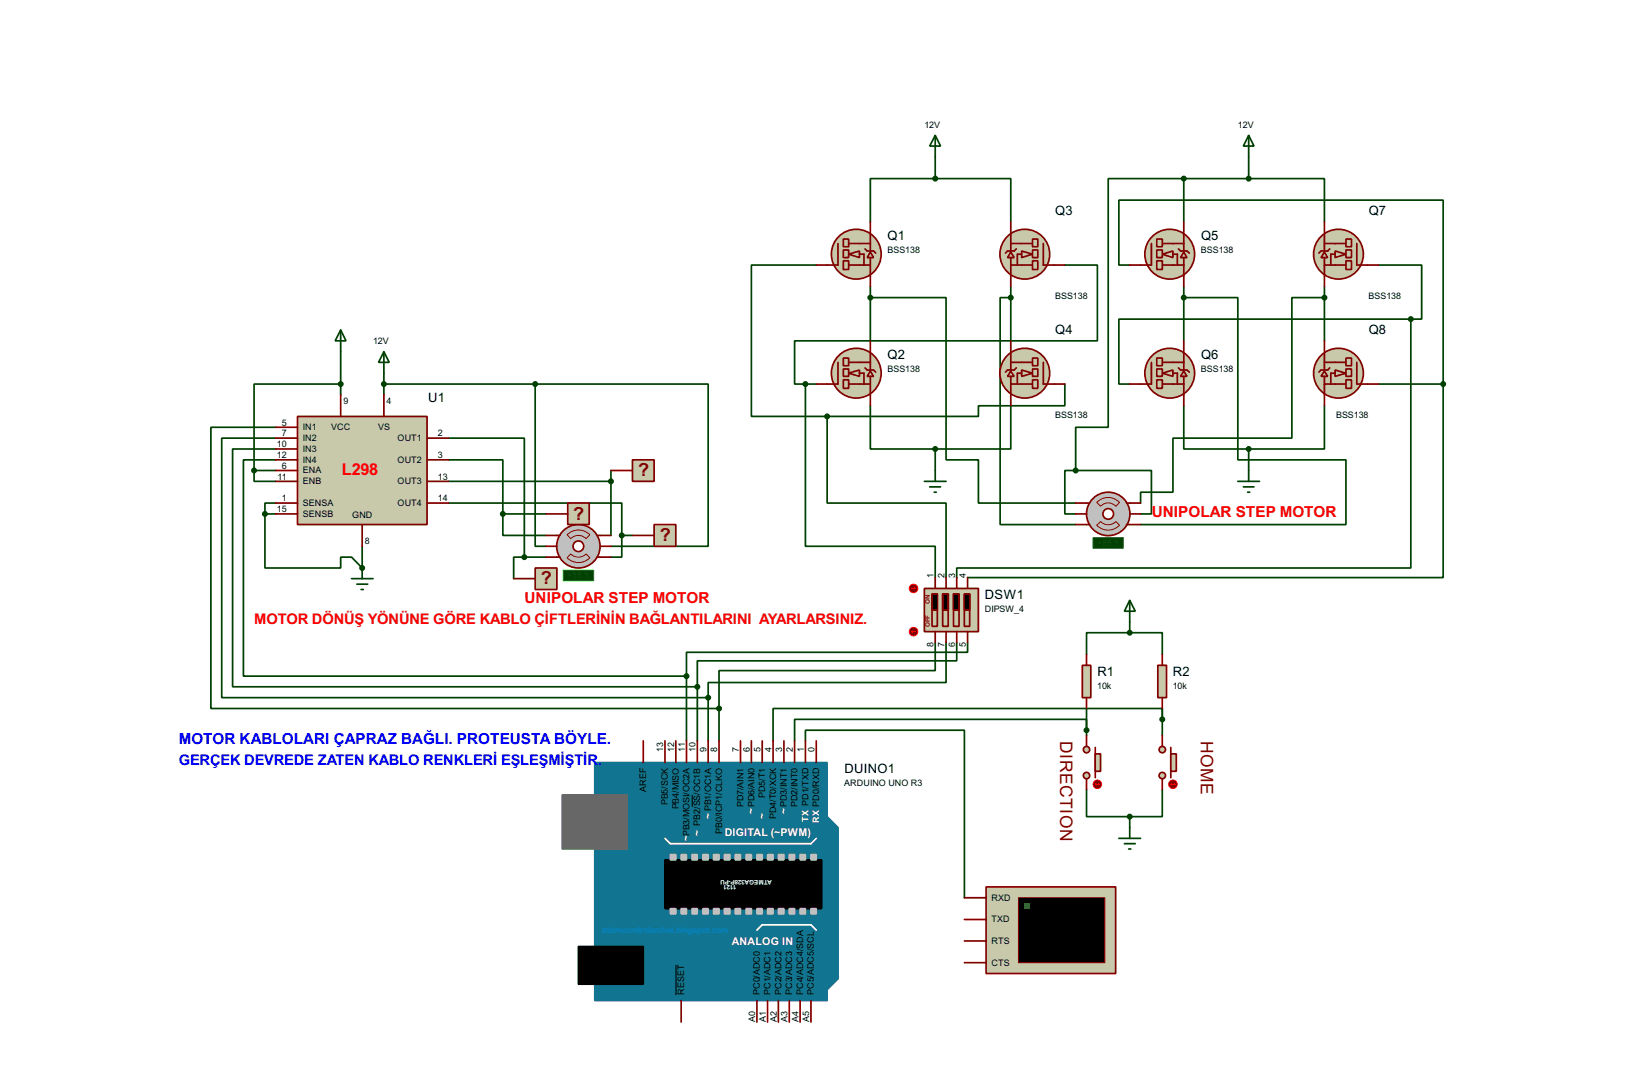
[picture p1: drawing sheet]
<svg xmlns="http://www.w3.org/2000/svg" width="383mm" height="256mm" viewBox="0 0 383 256" stroke-linecap="round" stroke-linejoin="round" font-family="sans-serif">
<g fill="none" stroke="#004000" stroke-width=".4">
<path d="M219.8 36.9v5.1M293.4 36.9v5.1h17.8v10.1M219.8 42h-15.3v10.1M219.8 42h17.7v10.1M191.8 62.3h-15.2v35.5h17.8M250.2 62.3h7.7v17.8h-71.2v10.1h2.6M265.5 62.3h-2.6v-15.3h76.2v43.2M323.9 62.3h10.2v12.7h-2.6M331.5 75h-68.6v15.2h2.6M331.5 75v58.4h-106.7v2.3M80.1 90.2h-20.4v20.3M80.1 82.6v10.2"/>
<path d="M189.3 90.2v38.1h30.5v7.4M189.3 90.2h2.5M194.4 97.8v20.4h27.9v17.5M204.5 95.3v10.2h15.3M237.5 95.3v10.2h-17.7M250.2 90.2v5.1h-20.3v2.5h-35.5M278.2 95.3v10.2h15.2M311.2 95.3v10.2h-17.8M323.9 90.2h15.2M339.1 90.2v45.5h-111.7M59.7 110.5v2.6h5.1M59.7 110.5h5.1"/>
<path d="M64.8 100.4h-15.2v66h119.4M64.8 102.9h-12.7v61h114.3M64.8 105.5h-10.1v55.8h109.2M64.8 108h-7.6v50.8h104.1M219.8 105.5v5M293.4 105.5v5M85.1 128.3v5.1M161.3 158.8v15.2M219.8 150.9v6.6h-50.8v8.9M222.3 150.9v9.4h-55.9v3.6M224.8 150.9v4.3h-60.9v6.1M227.4 150.9v2.3h-66.1v5.6"/>
<path d="M265.5 148.6h-10.2v5.1M265.5 148.6h7.6v5.1M265.5 146.1v2.5M163.9 161.3v12.7M166.4 163.9v10.1M169 166.4v7.6M189.3 174v-2.5h37.3v39.4M255.3 171.5v-2.5h-68.6v5M255.3 166.4v6.4M273.1 169v-2.6h-91.4v7.6M273.1 166.4v6.4M255.3 185.5v6.3h10.2"/>
<path d="M265.5 191.8v2.6M273.1 185.5v6.3h-7.6"/>
</g>
<circle cx="85.1" cy="133.4" r=".2" fill="#004000"/>
<g fill="none" stroke="#004000" stroke-width=".4">
<path d="M278.2 42h-17.8v58.4h-7.6v10.1M278.2 42v10.1M278.2 42h15.2M204.5 69.9h17.8v38.1h7.6v10.2h22.9M204.5 67.4v12.7M237.5 69.9h-2.5v53.3h17.8M237.5 67.4v12.7M278.2 69.9h12.7v38.1h25.4v15.2h-48.3M278.2 67.4v12.7M311.2 69.9h-7.6v33h-28v12.7h-7.6v2.6M311.2 67.4v12.7M90.2 87.7v5.1"/>
<path d="M90.2 90.2h35.6M125.8 90.2v38.1h2.5M125.8 90.2h40.6v38.1h-22.8M64.8 118.2h-2.5v2.5M105.5 108h12.7v12.7M105.5 102.9h17.7v28M105.5 118.2h40.6v7.6M105.5 113.1h38.1M143.6 110.5v15.3M217.2 113.1h5.1M218.5 114.4h2.5M219.5 115.6h.5"/>
<path d="M219.8 110.5v2.6M252.8 110.5h-2.6v10.2h2.6M252.8 110.5h17.8v10.2h-2.6M62.3 120.7v12.7h17.8v-2.5h2.5l2.5 2.5M62.3 120.7h2.5M118.2 120.7v5.1h10.1M118.2 120.7h10.1M123.2 130.9h-2.5v5M123.2 130.9h5.1M146.1 125.8v5.1h-2.5M146.1 125.8h2.5"/>
</g>
<path d="M194.4 191.8l2.5 2.6v35.5l-2.5 2.6z" fill-rule="evenodd" fill="#117491" stroke="#117491" stroke-width=".4"/>
<path d="M139.8 179.1h54.6v55.9h-54.6z" fill="#117491" stroke="#117491" stroke-width=".4"/>
<path d="M132.1 186.7h15.3v12.7h-15.3z" fill="#686767" stroke="#686767" stroke-width=".4"/>
<path d="M156.3 202h36.8v11.4h-36.8zM135.9 222.3h15.3v8.9h-15.3z" fill="#000" stroke="#000" stroke-width=".4"/>
<path d="M156.3 196.9l1.2 1.3h33.1l1.2-1.3M177.9 218.5l1.2-1.3h11.5l1.2 1.3" fill="none" stroke="#fff" stroke-width=".4"/>
<g fill="#c0c0c0" stroke="#c0c0c0" stroke-width=".4">
<path d="M157.5 200.7h1.3v1.3h-1.3z"/>
<path d="M160.1 200.7h1.2v1.3h-1.2z"/>
<path d="M162.6 200.7h1.3v1.3h-1.3z"/>
<path d="M165.2 200.7h1.2v1.3h-1.2z"/>
<path d="M167.7 200.7h1.3v1.3h-1.3z"/>
<path d="M170.2 200.7h1.3v1.3h-1.3z"/>
<path d="M172.8 200.7h1.2v1.3h-1.2z"/>
<path d="M175.3 200.7h1.3v1.3h-1.3z"/>
<path d="M177.9 200.7h1.2v1.3h-1.2z"/>
<path d="M180.4 200.7h1.3v1.3h-1.3z"/>
<path d="M182.9 200.7h1.3v1.3h-1.3z"/>
<path d="M185.5 200.7h1.2v1.3h-1.2z"/>
<path d="M188 200.7h1.3v1.3h-1.3z"/>
<path d="M190.6 200.7h1.2v1.3h-1.2z"/>
<path d="M157.5 213.4h1.3v1.3h-1.3z"/>
<path d="M160.1 213.4h1.2v1.3h-1.2z"/>
<path d="M162.6 213.4h1.3v1.3h-1.3z"/>
<path d="M165.2 213.4h1.2v1.3h-1.2z"/>
<path d="M167.7 213.4h1.3v1.3h-1.3z"/>
<path d="M170.2 213.4h1.3v1.3h-1.3z"/>
<path d="M172.8 213.4h1.2v1.3h-1.2z"/>
<path d="M175.3 213.4h1.3v1.3h-1.3z"/>
<path d="M177.9 213.4h1.2v1.3h-1.2z"/>
<path d="M180.4 213.4h1.3v1.3h-1.3z"/>
<path d="M182.9 213.4h1.3v1.3h-1.3z"/>
<path d="M185.5 213.4h1.2v1.3h-1.2z"/>
<path d="M188 213.4h1.3v1.3h-1.3z"/>
<path d="M190.6 213.4h1.2v1.3h-1.2z"/>
</g>
<g fill="none" stroke="#800000" stroke-width=".4">
<path d="M151.2 174v5.1M156.3 174v5.1M158.8 174v5.1M161.3 174v5.1M163.9 174v5.1M166.4 174v5.1M169 174v5.1M174 174v5.1M176.6 174v5.1M179.1 174v5.1M181.7 174v5.1M184.2 174v5.1"/>
<path d="M186.7 174v5.1M189.3 174v5.1M191.8 174v5.1M160.1 235v5.1M177.9 235v5.1M180.4 235v5.1M182.9 235v5.1M185.5 235v5.1M188 235v5.1M190.6 235v5.1"/>
</g>
<path d="M162.7 186.7v2.8M158.9 226.6v7.1" fill="none" stroke="#000" stroke-width=".23"/>
<path d="M231.7 208.3h30.5v20.4h-30.5z" fill="#c8c8aa" stroke="#800000" stroke-width=".4"/>
<path d="M239.3 210.9h20.3v15.2h-20.3z" fill="#000" stroke="#800000" stroke-width=".25"/>
<path d="M240.6 212.1h1.3v1.3h-1.3z" fill="#0f0"/>
<path d="M226.6 210.9h5.1M226.6 216h5.1M226.6 221h5.1M226.6 226.1h5.1" fill="none" stroke="#800000" stroke-width=".4"/>
<g fill="#c8c8aa" stroke="#800000" stroke-width=".4">
<path d="M199.4 59.7l2.6-.7v1.5z"/>
<circle cx="201.2" cy="59.7" r="5.9"/>
</g>
<path d="M196.9 57.2v5.1h-2.5M199.4 57.2h5.1M202 59.7h1v2.6M199.4 62.3h5.1" fill="none" stroke="#800000" stroke-width=".4"/>
<path d="M204.5 59.2l.8 1.3h-1.5z" fill="#c8c8aa" stroke="#800000" stroke-width=".4"/>
<path d="M203.3 58.5l.5 .5h1.5l.5 .5M204.5 54.9v4.1M204.5 60.5v4.3" fill="none" stroke="#800000" stroke-width=".4"/>
<g fill="#c8c8aa" stroke="#800000" stroke-width=".4">
<path d="M198.2 56.2h1.2v1.8h-1.2z"/>
<path d="M198.2 61.3h1.2v2h-1.2z"/>
<path d="M198.2 58.7h1.2v1.8h-1.2z"/>
</g>
<path d="M204.5 52.1v2.6M191.8 62.3h2.6M204.5 64.8v2.6" fill="none" stroke="#800000" stroke-width=".4"/>
<g fill="#c8c8aa" stroke="#800000" stroke-width=".4">
<path d="M199.4 87.7l2.6-.8v1.5z"/>
<circle cx="201.2" cy="87.7" r="5.9"/>
</g>
<path d="M196.9 85.1v5.1h-2.5M199.4 90.2h5.1M199.4 85.1h5.1M202 87.7h1v2.5" fill="none" stroke="#800000" stroke-width=".4"/>
<path d="M204.5 87.2l.8 1.2h-1.5z" fill="#c8c8aa" stroke="#800000" stroke-width=".4"/>
<path d="M203.3 86.4l.5 .5h1.5l.5 .5M204.5 82.9v4M204.5 88.4v4.4" fill="none" stroke="#800000" stroke-width=".4"/>
<g fill="#c8c8aa" stroke="#800000" stroke-width=".4">
<path d="M198.2 84.1h1.2v1.8h-1.2z"/>
<path d="M198.2 89.2h1.2v2h-1.2z"/>
<path d="M198.2 86.7h1.2v1.7h-1.2z"/>
</g>
<path d="M191.8 90.2h2.6M204.5 80.1v2.5M204.5 92.8v2.5" fill="none" stroke="#800000" stroke-width=".4"/>
<g fill="#c8c8aa" stroke="#800000" stroke-width=".4">
<path d="M240.1 59l2.5 .7-2.5 .8z"/>
<circle cx="240.8" cy="59.7" r="5.9"/>
</g>
<path d="M237.5 57.2h5.1M240.1 59.7h-1v2.6M245.2 57.2v5.1h2.5M237.5 62.3h5.1" fill="none" stroke="#800000" stroke-width=".4"/>
<path d="M237.5 59.2l.8 1.3h-1.5z" fill="#c8c8aa" stroke="#800000" stroke-width=".4"/>
<path d="M237.5 54.9v4.1M238.8 58.5l-.5 .5h-1.5l-.5 .5M237.5 60.5v4.3" fill="none" stroke="#800000" stroke-width=".4"/>
<g fill="#c8c8aa" stroke="#800000" stroke-width=".4">
<path d="M242.6 56.2h1.3v1.8h-1.3z"/>
<path d="M242.6 61.3h1.3v2h-1.3z"/>
<path d="M242.6 58.7h1.3v1.8h-1.3z"/>
</g>
<path d="M237.5 52.1v2.6M237.5 64.8v2.6M247.7 62.3h2.5" fill="none" stroke="#800000" stroke-width=".4"/>
<g fill="#c8c8aa" stroke="#800000" stroke-width=".4">
<path d="M240.1 86.9l2.5 .8-2.5 .7z"/>
<circle cx="240.8" cy="87.7" r="5.9"/>
</g>
<path d="M237.5 90.2h5.1M237.5 85.1h5.1M240.1 87.7h-1v2.5M245.2 85.1v5.1h2.5" fill="none" stroke="#800000" stroke-width=".4"/>
<path d="M237.5 87.2l.8 1.2h-1.5z" fill="#c8c8aa" stroke="#800000" stroke-width=".4"/>
<path d="M237.5 82.9v4M237.5 88.4v4.4M238.8 86.4l-.5 .5h-1.5l-.5 .5" fill="none" stroke="#800000" stroke-width=".4"/>
<g fill="#c8c8aa" stroke="#800000" stroke-width=".4">
<path d="M242.6 84.1h1.3v1.8h-1.3z"/>
<path d="M242.6 89.2h1.3v2h-1.3z"/>
<path d="M242.6 86.7h1.3v1.7h-1.3z"/>
</g>
<path d="M237.5 80.1v2.5M237.5 92.8v2.5M247.7 90.2h2.5" fill="none" stroke="#800000" stroke-width=".4"/>
<g fill="#004000" stroke="#004000" stroke-width=".4">
<circle cx="219.7" cy="105.5" r=".5"/>
<circle cx="219.7" cy="42" r=".5"/>
</g>
<path d="M219.8 31.8l1.2 2.5h-2.5zM219.8 31.8v5.1M290.9 113.1h5.1M292.2 114.4h2.5M293.2 115.6h.5M293.4 110.5v2.6" fill="none" stroke="#004000" stroke-width=".4"/>
<g fill="#c8c8aa" stroke="#800000" stroke-width=".4">
<path d="M273.1 59.7l2.5-.7v1.5z"/>
<circle cx="274.8" cy="59.7" r="5.9"/>
</g>
<path d="M270.6 57.2v5.1h-2.6M273.1 57.2h5.1M275.6 59.7h1.1v2.6M273.1 62.3h5.1" fill="none" stroke="#800000" stroke-width=".4"/>
<path d="M278.2 59.2l.7 1.3h-1.5z" fill="#c8c8aa" stroke="#800000" stroke-width=".4"/>
<path d="M276.9 58.5l.5 .5h1.5l.6 .5M278.2 54.9v4.1M278.2 60.5v4.3" fill="none" stroke="#800000" stroke-width=".4"/>
<g fill="#c8c8aa" stroke="#800000" stroke-width=".4">
<path d="M271.8 56.2h1.3v1.8h-1.3z"/>
<path d="M271.8 61.3h1.3v2h-1.3z"/>
<path d="M271.8 58.7h1.3v1.8h-1.3z"/>
</g>
<path d="M278.2 52.1v2.6M265.5 62.3h2.5M278.2 64.8v2.6" fill="none" stroke="#800000" stroke-width=".4"/>
<g fill="#c8c8aa" stroke="#800000" stroke-width=".4">
<path d="M273.1 87.7l2.5-.8v1.5z"/>
<circle cx="274.8" cy="87.7" r="5.9"/>
</g>
<path d="M270.6 85.1v5.1h-2.6M273.1 90.2h5.1M273.1 85.1h5.1M275.6 87.7h1.1v2.5" fill="none" stroke="#800000" stroke-width=".4"/>
<path d="M278.2 87.2l.7 1.2h-1.5z" fill="#c8c8aa" stroke="#800000" stroke-width=".4"/>
<path d="M276.9 86.4l.5 .5h1.5l.6 .5M278.2 82.9v4M278.2 88.4v4.4" fill="none" stroke="#800000" stroke-width=".4"/>
<g fill="#c8c8aa" stroke="#800000" stroke-width=".4">
<path d="M271.8 84.1h1.3v1.8h-1.3z"/>
<path d="M271.8 89.2h1.3v2h-1.3z"/>
<path d="M271.8 86.7h1.3v1.7h-1.3z"/>
</g>
<path d="M265.5 90.2h2.5M278.2 80.1v2.5M278.2 92.8v2.5" fill="none" stroke="#800000" stroke-width=".4"/>
<g fill="#c8c8aa" stroke="#800000" stroke-width=".4">
<path d="M313.7 59l2.6 .7-2.6 .8z"/>
<circle cx="314.5" cy="59.7" r="5.9"/>
</g>
<path d="M311.2 57.2h5.1M313.7 59.7h-1v2.6M318.8 57.2v5.1h2.6M311.2 62.3h5.1" fill="none" stroke="#800000" stroke-width=".4"/>
<path d="M311.2 59.2l.8 1.3h-1.6z" fill="#c8c8aa" stroke="#800000" stroke-width=".4"/>
<path d="M311.2 54.9v4.1M312.5 58.5l-.5 .5h-1.6l-.5 .5M311.2 60.5v4.3" fill="none" stroke="#800000" stroke-width=".4"/>
<g fill="#c8c8aa" stroke="#800000" stroke-width=".4">
<path d="M316.3 56.2h1.3v1.8h-1.3z"/>
<path d="M316.3 61.3h1.3v2h-1.3z"/>
<path d="M316.3 58.7h1.3v1.8h-1.3z"/>
</g>
<path d="M311.2 52.1v2.6M311.2 64.8v2.6M321.4 62.3h2.5" fill="none" stroke="#800000" stroke-width=".4"/>
<g fill="#c8c8aa" stroke="#800000" stroke-width=".4">
<path d="M313.7 86.9l2.6 .8-2.6 .7z"/>
<circle cx="314.5" cy="87.7" r="5.9"/>
</g>
<path d="M311.2 90.2h5.1M311.2 85.1h5.1M313.7 87.7h-1v2.5M318.8 85.1v5.1h2.6" fill="none" stroke="#800000" stroke-width=".4"/>
<path d="M311.2 87.2l.8 1.2h-1.6z" fill="#c8c8aa" stroke="#800000" stroke-width=".4"/>
<path d="M311.2 82.9v4M311.2 88.4v4.4M312.5 86.4l-.5 .5h-1.6l-.5 .5" fill="none" stroke="#800000" stroke-width=".4"/>
<g fill="#c8c8aa" stroke="#800000" stroke-width=".4">
<path d="M316.3 84.1h1.3v1.8h-1.3z"/>
<path d="M316.3 89.2h1.3v2h-1.3z"/>
<path d="M316.3 86.7h1.3v1.7h-1.3z"/>
</g>
<path d="M311.2 80.1v2.5M311.2 92.8v2.5M321.4 90.2h2.5" fill="none" stroke="#800000" stroke-width=".4"/>
<g fill="#004000" stroke="#004000" stroke-width=".4">
<circle cx="293.4" cy="105.5" r=".5"/>
<circle cx="293.4" cy="42" r=".5"/>
</g>
<path d="M293.4 31.8l1.3 2.5h-2.5zM293.4 31.8v5.1" fill="none" stroke="#004000" stroke-width=".4"/>
<path d="M217.2 138.2h12.7v10.2h-12.7z" fill="#c8c8aa" stroke="#800000" stroke-width=".4"/>
<path d="M219 139.5h1.3v7.6h-1.3zM219.8 135.7v2.5M221.5 139.5h1.3v7.6h-1.3zM222.3 135.7v2.5M224.1 139.5h1.3v7.6h-1.3zM224.8 135.7v2.5M226.6 139.5h1.3v7.6h-1.3zM227.4 135.7v2.5M219.8 148.4v2.5M222.3 148.4v2.5M224.8 148.4v2.5M227.4 148.4v2.5" fill="none" stroke="#800000" stroke-width=".4"/>
<path d="M219 139.5h1.3v3.8h-1.3zM221.5 139.5h1.3v3.8h-1.3zM224.1 139.5h1.3v3.8h-1.3zM226.6 139.5h1.3v3.8h-1.3z" fill="#000" stroke="#800000" stroke-width=".4"/>
<circle cx="214.6" cy="148.4" r="1" fill="#400000" stroke="#f00" stroke-width=".23"/>
<path d="M214.2 148.4l.2 .2M214.2 148.4h1M214.4 148.1l-.2 .3" fill="none" stroke="#f00" stroke-width=".23"/>
<circle cx="214.6" cy="138.2" r="1" fill="#400000" stroke="#f00" stroke-width=".23"/>
<path d="M214.2 138.2h1M214.9 138l.3 .2M215.2 138.2l-.3 .3" fill="none" stroke="#f00" stroke-width=".23"/>
<g fill="#004000" stroke="#004000" stroke-width=".4">
<circle cx="189.2" cy="90.2" r=".5"/>
<circle cx="194.3" cy="97.8" r=".5"/>
<circle cx="339.1" cy="90.2" r=".5"/>
<circle cx="331.5" cy="75" r=".5"/>
</g>
<g fill="#c8c8aa" stroke="#800000" stroke-width=".4">
<circle cx="273.1" cy="182.2" r=".75"/>
<circle cx="273.1" cy="176.1" r=".75"/>
</g>
<path d="M275.1 175.6v7.1" fill="none" stroke="#800000" stroke-width=".4"/>
<path d="M275.1 177.1h1.3v4.1h-1.3z" fill="#c8c8aa" stroke="#800000" stroke-width=".4"/>
<path d="M273.1 172.8v2.5M273.1 182.9v2.6" fill="none" stroke="#800000" stroke-width=".4"/>
<circle cx="275.6" cy="184.2" r="1" fill="#400000" stroke="#f00" stroke-width=".23"/>
<path d="M275.1 184.2h1.1M275.1 184.2l.3 .3M275.4 184l-.3 .2M275.9 184l.3 .2M276.2 184.2l-.3 .3" fill="none" stroke="#f00" stroke-width=".23"/>
<g fill="#c8c8aa" stroke="#800000" stroke-width=".4">
<circle cx="255.3" cy="182.2" r=".75"/>
<circle cx="255.3" cy="176.1" r=".75"/>
</g>
<path d="M257.4 175.6v7.1" fill="none" stroke="#800000" stroke-width=".4"/>
<path d="M257.4 177.1h1.2v4.1h-1.2z" fill="#c8c8aa" stroke="#800000" stroke-width=".4"/>
<path d="M255.3 172.8v2.5M255.3 182.9v2.6" fill="none" stroke="#800000" stroke-width=".4"/>
<circle cx="257.8" cy="184.2" r="1" fill="#400000" stroke="#f00" stroke-width=".23"/>
<path d="M257.4 184.2h1M257.4 184.2l.2 .3M257.6 184l-.2 .2M258.1 184l.3 .2M258.4 184.2l-.3 .3" fill="none" stroke="#f00" stroke-width=".23"/>
<path d="M262.9 196.9h5.1M264.2 198.2h2.6M265.2 199.4h.5M265.5 194.4v2.5" fill="none" stroke="#004000" stroke-width=".4"/>
<circle cx="265.4" cy="191.8" r=".5" fill="#004000" stroke="#004000" stroke-width=".4"/>
<path d="M254.3 156.3h2v7.6h-2z" fill="#c8c8aa" stroke="#800000" stroke-width=".4"/>
<path d="M255.3 153.7v2.6M255.3 163.9v2.5" fill="none" stroke="#800000" stroke-width=".4"/>
<path d="M272.1 156.3h2v7.6h-2z" fill="#c8c8aa" stroke="#800000" stroke-width=".4"/>
<path d="M273.1 153.7v2.6M273.1 163.9v2.5" fill="none" stroke="#800000" stroke-width=".4"/>
<path d="M265.5 141l1.3 2.6h-2.6zM265.5 141v5.1" fill="none" stroke="#004000" stroke-width=".4"/>
<g fill="#004000" stroke="#004000" stroke-width=".4">
<circle cx="265.4" cy="148.6" r=".5"/>
<circle cx="255.3" cy="171.5" r=".5"/>
<circle cx="273.1" cy="169" r=".5"/>
</g>
<path d="M69.9 97.8h30.5v25.4h-30.5z" fill="#c8c8aa" stroke="#800000" stroke-width=".4"/>
<g fill="none" stroke="#800000" stroke-width=".4">
<path d="M80.1 92.8v5M90.2 92.8v5M64.8 100.4h5.1M64.8 102.9h5.1M64.8 110.5h5.1M64.8 108h5.1M64.8 113.1h5.1M64.8 118.2h5.1M64.8 105.5h5.1M100.4 102.9h5.1M100.4 108h5.1M100.4 113.1h5.1"/>
<path d="M100.4 118.2h5.1M64.8 120.7h5.1M85.1 123.2v5.1"/>
</g>
<g fill="#004000" stroke="#004000" stroke-width=".4">
<circle cx="59.7" cy="110.5" r=".5"/>
<circle cx="80" cy="90.2" r=".5"/>
<circle cx="168.9" cy="166.4" r=".5"/>
<circle cx="166.4" cy="163.9" r=".5"/>
<circle cx="163.8" cy="161.3" r=".5"/>
<circle cx="161.3" cy="158.8" r=".5"/>
<circle cx="85.1" cy="133.4" r=".5"/>
<circle cx="62.2" cy="120.7" r=".5"/>
</g>
<path d="M80.1 77.5l1.2 2.6h-2.5zM80.1 77.5v5.1M90.2 82.6l1.3 2.5h-2.5zM90.2 82.6v5.1M82.6 135.9h5.1M83.9 137.2h2.5M84.9 138.5h.5M85.1 133.4v2.5" fill="none" stroke="#004000" stroke-width=".4"/>
<circle cx="135.9" cy="128.3" r="5.1" fill="#c0c0c0" stroke="#800000" stroke-width=".4"/>
<circle cx="135.9" cy="128.3" r="1.25" fill="#feffff" stroke="#800000" stroke-width=".4"/>
<path d="M130.9 125.8h.7M130.9 130.9h.7M140.3 125.8h.7M140.3 130.9h.7" fill="none" stroke="#800000" stroke-width=".4"/>
<path d="M132.4 133.9h7.1v2.6h-7.1z" fill="#004000" stroke="#0f0" stroke-width=".23"/>
<path d="M133.3 125.6a3.7 3.7 0 0 1 5.3 0l-.9 .9a2.53 2.53 0 0 0-3.6 0zM134.1 130.1a2.54 2.54 0 0 0 3.6 0l.9 .9a3.7 3.7 0 0 1-5.3 0z" fill="none" stroke="#800000" stroke-width=".23"/>
<path d="M128.3 128.3h2.6M128.3 125.8h2.6M128.3 130.9h2.6M141 128.3h2.6M141 125.8h2.6M141 130.9h2.6" fill="none" stroke="#800000" stroke-width=".4"/>
<g fill="#004000" stroke="#004000" stroke-width=".4">
<circle cx="90.2" cy="90.2" r=".5"/>
<circle cx="125.7" cy="90.2" r=".5"/>
</g>
<circle cx="260.4" cy="120.7" r="5.1" fill="#c0c0c0" stroke="#800000" stroke-width=".4"/>
<circle cx="260.4" cy="120.7" r="1.25" fill="#feffff" stroke="#800000" stroke-width=".4"/>
<path d="M255.3 118.2h.8M264.7 118.2h.8M255.3 123.2h.8M264.7 123.2h.8" fill="none" stroke="#800000" stroke-width=".4"/>
<path d="M256.8 126.3h7.2v2.5h-7.2z" fill="#004000" stroke="#0f0" stroke-width=".23"/>
<path d="M257.7 118a3.7 3.7 0 0 1 5.4 0l-.9 .9a2.46 2.46 0 0 0-3.6 0zM257.7 123.4l.9-.9a2.53 2.53 0 0 0 3.6 0l.9 .9a3.7 3.7 0 0 1-5.4 0z" fill="none" stroke="#800000" stroke-width=".23"/>
<path d="M252.8 118.2h2.5M265.5 118.2h2.5M252.8 120.7h2.5M252.8 123.2h2.5M265.5 120.7h2.5M265.5 123.2h2.5" fill="none" stroke="#800000" stroke-width=".4"/>
<g fill="#004000" stroke="#004000" stroke-width=".4">
<circle cx="278.1" cy="42" r=".5"/>
<circle cx="252.7" cy="110.5" r=".5"/>
<circle cx="278.1" cy="69.9" r=".5"/>
<circle cx="204.5" cy="69.9" r=".5"/>
</g>
<path d="M148.6 108h5.1v5.1h-5.1z" fill-rule="evenodd" fill="#c8c8aa" stroke="#800000" stroke-width=".4"/>
<path d="M143.6 110.5h5" fill="none" stroke="#800000" stroke-width=".4"/>
<path d="M153.7 123.2h5.1v5.1h-5.1z" fill-rule="evenodd" fill="#c8c8aa" stroke="#800000" stroke-width=".4"/>
<path d="M148.6 125.8h5.1" fill="none" stroke="#800000" stroke-width=".4"/>
<path d="M133.4 118.2h5.1v5h-5.1z" fill-rule="evenodd" fill="#c8c8aa" stroke="#800000" stroke-width=".4"/>
<path d="M128.3 120.7h5.1" fill="none" stroke="#800000" stroke-width=".4"/>
<circle cx="118.1" cy="120.7" r=".5" fill="#004000" stroke="#004000" stroke-width=".4"/>
<path d="M125.8 133.4h5.1v5.1h-5.1z" fill-rule="evenodd" fill="#c8c8aa" stroke="#800000" stroke-width=".4"/>
<path d="M120.7 135.9h5.1" fill="none" stroke="#800000" stroke-width=".4"/>
<g fill="#004000" stroke="#004000" stroke-width=".4">
<circle cx="123.2" cy="130.9" r=".5"/>
<circle cx="146.1" cy="125.8" r=".5"/>
<circle cx="143.5" cy="113.1" r=".5"/>
<circle cx="237.5" cy="69.9" r=".5"/>
<circle cx="311.2" cy="69.9" r=".5"/>
</g>
<g font-size="4.8" fill="#800000">
<text x="150" y="111.9">?</text>
<text x="134.7" y="122.1">?</text>
<text x="155.1" y="127.1">?</text>
<text x="127.1" y="137.3">?</text>
</g>
<g font-size="4.6" fill="#800000">
<text x="249.1" y="174.1" transform="rotate(90 249.1 174.1)">DIRECTION</text>
<text x="282.2" y="174.1" transform="rotate(90 282.2 174.1)">HOME</text>
</g>
<text font-size="4.3" fill="#f00" x="80.3" y="111.6">L298</text>
<g font-size="4" fill="#f00">
<text x="270.6" y="121.4">UNIPOLAR STEP MOTOR</text>
<text x="123.3" y="141.7">UNIPOLAR STEP MOTOR</text>
</g>
<text font-size="4" fill="#00f" x="42" y="174.7">MOTOR KABLOLARI ÇAPRAZ BAĞLI. PROTEUSTA BÖYLE.</text>
<text font-size="3.9" fill="#f00" x="59.8" y="146.6">MOTOR DÖNÜŞ YÖNÜNE GÖRE KABLO ÇİFTLERİNİN BAĞLANTILARINI AYARLARSINIZ.</text>
<g font-size="3.9" fill="#00f">
<text x="42" y="179.6">GERÇEK DEVREDE ZATEN KABLO RENKLERİ EŞLEŞMİŞTİR</text>
<text x="140.5" y="179.6">.</text>
</g>
<g font-size="3.4">
<text x="248" y="50.6">Q3</text>
<text x="321.6" y="50.6">Q7</text>
<text x="208.6" y="56.4">Q1</text>
<text x="282.2" y="56.4">Q5</text>
<text x="248" y="78.5">Q4</text>
<text x="321.6" y="78.5">Q8</text>
<text x="208.6" y="84.3">Q2</text>
<text x="282.2" y="84.3">Q6</text>
<text x="100.6" y="94.5">U1</text>
<text x="231.4" y="140.8">DSW1</text>
<text x="257.9" y="158.8">R1</text>
<text x="275.6" y="158.8">R2</text>
<text x="198.4" y="181.7">DUINO1</text>
</g>
<g font-size="2.8" fill="#fff">
<text x="170.3" y="196.5">DIGITAL (~PWM)</text>
<text x="171.9" y="221.9">ANALOG IN</text>
</g>
<g font-size="2.7" fill="#fff">
<text x="177.3" y="191.2" transform="rotate(-90 177.3 191.2)">~</text>
<text x="184.9" y="191.2" transform="rotate(-90 184.9 191.2)">~</text>
<text x="162" y="197.6" transform="rotate(-90 162 197.6)">~</text>
<text x="164.6" y="196.3" transform="rotate(-90 164.6 196.3)">~</text>
<text x="167.2" y="192.5" transform="rotate(-90 167.2 192.5)">~</text>
<text x="179.9" y="192.5" transform="rotate(-90 179.9 192.5)">~</text>
</g>
<g font-size="2.4">
<text x="217.2" y="30">12V</text>
<text x="290.9" y="30">12V</text>
<text x="208.5" y="59.4">BSS138</text>
<text x="282.2" y="59.4">BSS138</text>
<text x="247.9" y="70.2">BSS138</text>
<text x="321.6" y="70.2">BSS138</text>
<text x="87.7" y="80.8">12V</text>
<text x="208.5" y="87.3">BSS138</text>
<text x="282.2" y="87.3">BSS138</text>
<text x="80.7" y="94.9">9</text>
<text x="90.8" y="94.9">4</text>
<text x="66.2" y="100">5</text>
<text x="71.2" y="101.1">IN1</text>
<text x="77.8" y="101">VCC</text>
<text x="88.8" y="101">VS</text>
<text x="247.9" y="98.2">BSS138</text>
<text x="313.9" y="98.2">BSS138</text>
<text x="65.1" y="105.1">10</text>
<text x="65.1" y="107.6">12</text>
<text x="66.2" y="102.5">7</text>
<text x="71.2" y="103.6">IN2</text>
<text x="71.2" y="106.2">IN3</text>
<text x="93.4" y="103.6">OUT1</text>
<text x="102.9" y="102.5">2</text>
<text x="102.9" y="107.6">3</text>
<text x="65.2" y="112.7">11</text>
<text x="66.2" y="110.1">6</text>
<text x="71.2" y="111.2">ENA</text>
<text x="71.2" y="113.8">ENB</text>
<text x="71.2" y="108.7">IN4</text>
<text x="93.4" y="108.7">OUT2</text>
<text x="93.4" y="113.8">OUT3</text>
<text x="102.9" y="112.7">13</text>
<text x="66.2" y="117.8">1</text>
<text x="71.2" y="118.9">SENSA</text>
<text x="93.4" y="118.9">OUT4</text>
<text x="102.9" y="117.8">14</text>
<text x="65.1" y="120.3">15</text>
<text x="71.2" y="121.4">SENSB</text>
<text x="82.8" y="121.6">GND</text>
<text x="85.8" y="127.7">8</text>
<text x="219.4" y="135.7" transform="rotate(-90 219.4 135.7)">1</text>
<text x="221.9" y="135.6" transform="rotate(-90 221.9 135.6)">2</text>
<text x="224.4" y="135.6" transform="rotate(-90 224.4 135.6)">3</text>
<text x="227" y="135.6" transform="rotate(-90 227 135.6)">4</text>
<text x="231.4" y="143.7">DIPSW_4</text>
<text x="219.4" y="152.1" transform="rotate(-90 219.4 152.1)">8</text>
<text x="221.9" y="152" transform="rotate(-90 221.9 152)">7</text>
<text x="224.4" y="152" transform="rotate(-90 224.4 152)">6</text>
<text x="227" y="152.1" transform="rotate(-90 227 152.1)">5</text>
<text x="257.8" y="161.8">10k</text>
<text x="275.6" y="161.8">10k</text>
<text x="155.9" y="176.6" transform="rotate(-90 155.9 176.6)">13</text>
<text x="158.4" y="176.6" transform="rotate(-90 158.4 176.6)">12</text>
<text x="160.9" y="176.6" transform="rotate(-90 160.9 176.6)">11</text>
<text x="163.5" y="176.6" transform="rotate(-90 163.5 176.6)">10</text>
<text x="166" y="176.6" transform="rotate(-90 166 176.6)">9</text>
<text x="168.6" y="176.6" transform="rotate(-90 168.6 176.6)">8</text>
<text x="173.6" y="176.6" transform="rotate(-90 173.6 176.6)">7</text>
<text x="176.2" y="176.6" transform="rotate(-90 176.2 176.6)">6</text>
<text x="178.7" y="176.6" transform="rotate(-90 178.7 176.6)">5</text>
<text x="181.3" y="176.6" transform="rotate(-90 181.3 176.6)">4</text>
<text x="183.8" y="176.6" transform="rotate(-90 183.8 176.6)">3</text>
<text x="186.3" y="176.6" transform="rotate(-90 186.3 176.6)">2</text>
<text x="188.9" y="176.5" transform="rotate(-90 188.9 176.5)">1</text>
<text x="191.4" y="176.6" transform="rotate(-90 191.4 176.6)">0</text>
<text x="151.9" y="186" transform="rotate(-90 151.9 186)">AREF</text>
<text x="198.4" y="184.6">ARDUINO UNO R3</text>
<text x="157" y="189.2" transform="rotate(-90 157 189.2)">PB5/SCK</text>
<text x="159.5" y="190.1" transform="rotate(-90 159.5 190.1)">PB4/MISO</text>
<text x="167.1" y="190.6" transform="rotate(-90 167.1 190.6)">PB1/OC1A</text>
<text x="174.7" y="189.6" transform="rotate(-90 174.7 189.6)">PD7/AIN1</text>
<text x="177.3" y="189.6" transform="rotate(-90 177.3 189.6)">PD6/AIN0</text>
<text x="179.8" y="187.5" transform="rotate(-90 179.8 187.5)">PD5/T1</text>
<text x="184.9" y="189.6" transform="rotate(-90 184.9 189.6)">PD3/INT1</text>
<text x="187.4" y="189.6" transform="rotate(-90 187.4 189.6)">PD2/INT0</text>
<text x="162" y="196.4" transform="rotate(-90 162 196.4)">PB3/MOSI/OC2A</text>
<text x="164.6" y="193.9" transform="rotate(-90 164.6 193.9)">PB2/SS/OC1B</text>
<text x="169.7" y="195.8" transform="rotate(-90 169.7 195.8)">PB0/ICP1/CLKO</text>
<text x="182.4" y="192.4" transform="rotate(-90 182.4 192.4)">PD4/T0/XCK</text>
<text x="233" y="211.6">RXD</text>
<text x="233" y="221.7">RTS</text>
<text x="233" y="216.7">TXD</text>
<text x="233" y="226.8">CTS</text>
<text x="160.8" y="233.7" transform="rotate(-90 160.8 233.7)">RESET</text>
<text x="178.6" y="233.7" transform="rotate(-90 178.6 233.7)">PC0/ADC0</text>
<text x="181.1" y="233.7" transform="rotate(-90 181.1 233.7)">PC1/ADC1</text>
<text x="183.6" y="233.7" transform="rotate(-90 183.6 233.7)">PC2/ADC2</text>
<text x="186.2" y="233.7" transform="rotate(-90 186.2 233.7)">PC3/ADC3</text>
<text x="188.7" y="233.7" transform="rotate(-90 188.7 233.7)">PC4/ADC4/SDA</text>
<text x="191.3" y="233.7" transform="rotate(-90 191.3 233.7)">PC5/ADC5/SCL</text>
<text x="177.5" y="240" transform="rotate(-90 177.5 240)">A0</text>
<text x="180" y="240" transform="rotate(-90 180 240)">A1</text>
<text x="182.5" y="240" transform="rotate(-90 182.5 240)">A2</text>
<text x="185.1" y="240" transform="rotate(-90 185.1 240)">A3</text>
<text x="187.6" y="240" transform="rotate(-90 187.6 240)">A4</text>
<text x="190.2" y="240" transform="rotate(-90 190.2 240)">A5</text>
</g>
<g font-size="2.4" fill="#008000">
<text x="257.8" y="128.3">+88.8</text>
<text x="133.3" y="135.9">+88.8</text>
</g>
<g font-size="2.4" fill="#fff">
<text x="190" y="193.1" transform="rotate(-90 190 193.1)">TX PD1/TXD</text>
<text x="192.5" y="193.2" transform="rotate(-90 192.5 193.2)">RX PD0/RXD</text>
</g>
<text font-size="2.2" fill="#0085e8" x="141.5" y="219.1">microcontrolandos.blogspot.com</text>
<g font-size="1.7" fill="#800000">
<text x="218.5" y="141.8" transform="rotate(-90 218.5 141.8)">ON</text>
<text x="218.5" y="147.3" transform="rotate(-90 218.5 147.3)">OFF</text>
</g>
<g font-size="1.7" fill="#fff">
<text x="173.1" y="207.9" transform="rotate(-180 173.1 207.9)">1121</text>
<text x="181.3" y="206.6" transform="rotate(-180 181.3 206.6)">ATMEGA328P-PU</text>
</g>
</svg>
